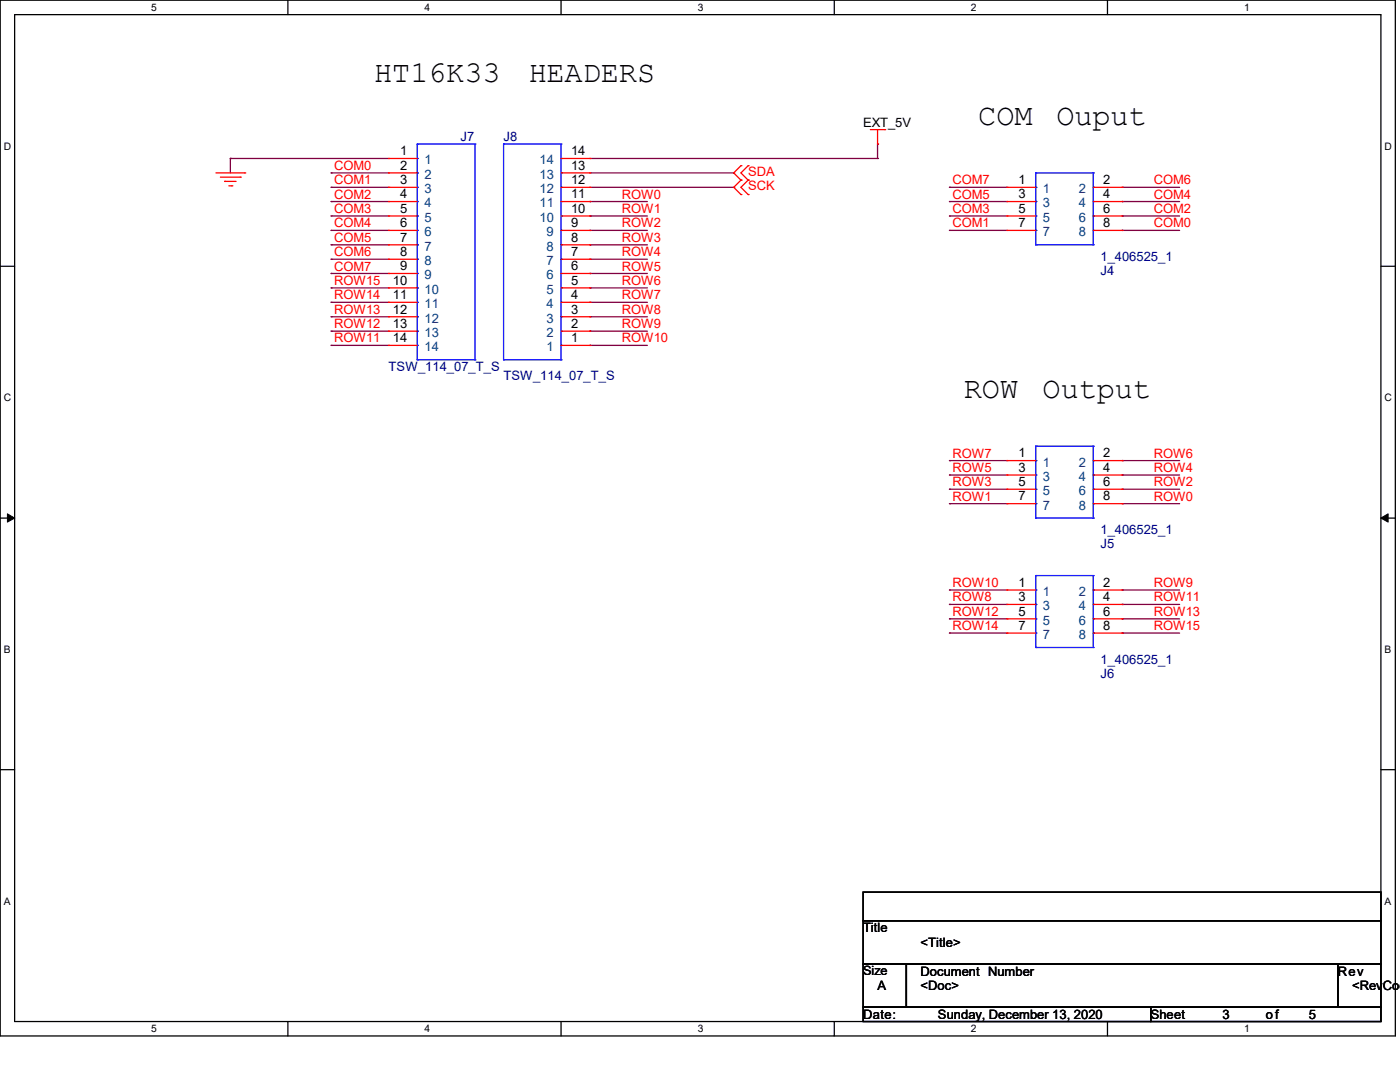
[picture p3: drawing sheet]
<svg xmlns="http://www.w3.org/2000/svg" width="279mm" height="216mm" viewBox="0 0 279 216" stroke-linecap="round" stroke-linejoin="round" font-family="sans-serif">
<path d="M0 0h278.5v206.7h-278.5zM2.9 2.9h272.7v200.9h-272.7z" fill="none" stroke="#000" stroke-width=".25"/>
<g fill="#fff">
<path d="M30.2 .3h1.1v2.3h-1.1z"/>
<path d="M30.2 204.1h1.1v2.3h-1.1z"/>
</g>
<path d="M57.4 0v2.9M57.4 203.8v2.9" fill="none" stroke="#000" stroke-width=".25"/>
<g fill="#fff">
<path d="M84.7 .3h1.1v2.3h-1.1z"/>
<path d="M84.7 204.1h1.1v2.3h-1.1z"/>
</g>
<path d="M112 0v2.9M112 203.8v2.9" fill="none" stroke="#000" stroke-width=".25"/>
<g fill="#fff">
<path d="M139.2 .3h1.1v2.3h-1.1z"/>
<path d="M139.2 204.1h1.1v2.3h-1.1z"/>
</g>
<path d="M166.5 0v2.9M166.5 203.8v2.9" fill="none" stroke="#000" stroke-width=".25"/>
<g fill="#fff">
<path d="M193.8 .3h1.1v2.3h-1.1z"/>
<path d="M193.8 204.1h1.1v2.3h-1.1z"/>
</g>
<path d="M221 0v2.9M221 203.8v2.9" fill="none" stroke="#000" stroke-width=".25"/>
<g fill="#fff">
<path d="M248.3 .3h1.1v2.3h-1.1z"/>
<path d="M248.3 204.1h1.1v2.3h-1.1z"/>
<path d="M.8 28h1.4v2.3h-1.4z"/>
<path d="M276.3 28h1.4v2.3h-1.4z"/>
<path d="M.8 78.2h1.4v2.3h-1.4z"/>
<path d="M276.3 78.2h1.4v2.3h-1.4z"/>
</g>
<path d="M0 53.1h2.9M275.6 53.1h2.9" fill="none" stroke="#000" stroke-width=".25"/>
<g fill="#fff">
<path d="M.8 128.5h1.3v2.2h-1.3z"/>
<path d="M276.3 128.5h1.3v2.2h-1.3z"/>
</g>
<path d="M0 103.4h2.9M275.6 103.4h2.9" fill="none" stroke="#000" stroke-width=".25"/>
<path d="M1.5 102.5l1.4 .9-1.4 .8zM275.6 103.4l1.4-.9v1.7z" fill="#000" stroke="#000" stroke-width=".2"/>
<g fill="#fff">
<path d="M.8 178.7h1.3v2.2h-1.3z"/>
<path d="M276.3 178.7h1.3v2.2h-1.3z"/>
</g>
<path d="M0 153.6h2.9M275.6 153.6h2.9M172.3 178h103.3v5.7h-103.3zM172.3 183.7h103.3v8.7h-103.3zM172.3 192.4h8.6v8.6h-8.6zM180.9 192.4h86.1v8.6h-86.1zM267 192.4h8.6v8.6h-8.6zM172.3 201h57.4v2.8h-57.4zM229.7 201h45.9v2.8h-45.9z" fill="none" stroke="#000" stroke-width=".25"/>
<g fill="none" stroke="#800040" stroke-width=".25">
<path d="M46 31.6h.1M46 31.6h31.6M46 31.6v2.9M66.1 34.5h.1M66.1 37.4h.1M66.1 37.4h11.5M66.1 34.5h11.5M117.7 37.4h28.7M117.7 31.6h57.4M117.7 34.5h28.7M146.4 37.4h.1M146.4 34.5h.1"/>
<path d="M175.1 28.7h.1M175.1 31.6h.1M175.1 28.7v2.9M189.5 37.4h.1M189.5 37.4h11.5M223.9 37.4h.1M223.9 37.4h11.5M66.1 40.2h.1M66.1 43.1h.1M66.1 46h.1M66.1 48.9h.1M66.1 51.7h.1"/>
<path d="M66.1 54.6h.1M66.1 57.4h.1M66.1 40.2h11.5M66.1 43.1h11.5M66.1 46h11.5M66.1 48.9h11.5M66.1 51.7h11.5M66.1 54.6h11.5M66.1 57.4h11.5M117.7 40.2h.1M117.7 43.1h.1M117.7 46h.1"/>
<path d="M117.7 48.9h.1M117.7 51.7h.1M117.7 54.6h.1M117.7 57.4h.1M117.7 40.2h11.5M117.7 43.1h11.5M117.7 46h11.5M117.7 48.9h11.5M117.7 51.7h11.5M117.7 54.6h11.5M117.7 57.4h11.5M189.5 40.2h.1"/>
<path d="M189.5 43.1h.1M189.5 46h.1M189.5 40.2h11.5M189.5 43.1h11.5M189.5 46h11.5M223.9 40.2h.1M223.9 43.1h.1M223.9 46h.1M223.9 40.2h11.5M223.9 43.1h11.5M223.9 46h11.5M66.1 60.3h.1"/>
<path d="M66.1 63.2h.1M66.1 66.1h.1M66.1 68.9h.1M66.1 60.3h11.5M66.1 63.2h11.5M66.1 66.1h11.5M66.1 68.9h11.5M117.7 60.3h.1M117.7 63.2h.1M117.7 66.1h.1M117.7 68.9h.1M117.7 60.3h11.5"/>
<path d="M117.7 63.2h11.5M117.7 66.1h11.5M117.7 68.9h11.5M189.5 91.9h.1M189.5 94.8h.1M189.5 97.6h.1M189.5 91.9h11.5M189.5 94.8h11.5M189.5 97.6h11.5M223.9 91.9h.1M223.9 94.8h.1M223.9 97.6h.1"/>
<path d="M223.9 91.9h11.5M223.9 94.8h11.5M223.9 97.6h11.5M189.5 100.5h.1M189.5 117.7h.1M189.5 100.5h11.5M189.5 117.7h11.5M223.9 100.5h.1M223.9 117.7h.1M223.9 100.5h11.5M223.9 117.7h11.5M189.5 120.6h.1"/>
<path d="M189.5 123.5h.1M189.5 126.3h.1M189.5 120.6h11.5M189.5 123.5h11.5M189.5 126.3h11.5M223.9 120.6h.1M223.9 123.5h.1M223.9 126.3h.1M223.9 120.6h11.5M223.9 123.5h11.5M223.9 126.3h11.5"/>
</g>
<g fill="none" stroke="#f00" stroke-width=".25">
<path d="M43.1 34.5h5.8M44 35.3h4M44.8 36.2h.1M44.8 36.2h2.3M45.7 37.1h.6M46.3 37.1h.1M48 35.3h.1M48.9 34.5h.1M77.6 31.6h.1M77.6 34.5h.1M77.6 37.4h.1M77.6 34.5h5.7"/>
<path d="M77.6 37.4h5.7M77.6 31.6h5.7M112 34.5h5.7M112 37.4h5.7M112 31.6h5.7M117.7 37.4h.1M117.7 34.5h.1M117.7 31.6h.1M147.9 33.1h.1M147.9 35.9h.1M147.9 38.8h.1M147.9 33.1l-1.5 1.4 1.5 1.4"/>
<path d="M147.9 35.9l-1.5 1.5 1.5 1.4M149.3 35.9h.1M149.3 33.1h.1M149.3 38.8h.1M149.3 33.1l-1.4 1.4 1.4 1.4M149.3 35.9l-1.4 1.5 1.4 1.4M173.7 25.9h2.9M175.1 28.7h.1M175.1 25.9v2.8M176.6 25.9h.1M201 37.4h.1M201 37.4h5.7"/>
<path d="M218.2 37.4h5.7M223.9 37.4h.1M77.6 40.2h.1M77.6 43.1h.1M77.6 46h.1M77.6 48.9h.1M77.6 51.7h.1M77.6 54.6h.1M77.6 57.4h.1M77.6 40.2h5.7M77.6 43.1h5.7M77.6 46h5.7"/>
<path d="M77.6 57.4h5.7M77.6 54.6h5.7M77.6 51.7h5.7M77.6 48.9h5.7M112 40.2h5.7M112 43.1h5.7M112 46h5.7M112 57.4h5.7M112 54.6h5.7M112 51.7h5.7M112 48.9h5.7M117.7 57.4h.1"/>
<path d="M117.7 54.6h.1M117.7 51.7h.1M117.7 48.9h.1M117.7 46h.1M117.7 43.1h.1M117.7 40.2h.1M201 40.2h.1M201 43.1h.1M201 46h.1M201 40.2h5.7M201 43.1h5.7M201 46h5.7"/>
<path d="M218.2 40.2h5.7M218.2 43.1h5.7M218.2 46h5.7M223.9 40.2h.1M223.9 43.1h.1M223.9 46h.1M77.6 60.3h.1M77.6 63.2h.1M77.6 66.1h.1M77.6 68.9h.1M77.6 68.9h5.7M77.6 66.1h5.7"/>
<path d="M77.6 63.2h5.7M77.6 60.3h5.7M112 68.9h5.7M112 66.1h5.7M112 63.2h5.7M112 60.3h5.7M117.7 68.9h.1M117.7 66.1h.1M117.7 63.2h.1M117.7 60.3h.1M201 91.9h.1M201 94.8h.1"/>
<path d="M201 97.6h.1M201 91.9h5.7M201 94.8h5.7M201 97.6h5.7M218.2 91.9h5.7M218.2 94.8h5.7M218.2 97.6h5.7M223.9 91.9h.1M223.9 94.8h.1M223.9 97.6h.1M201 100.5h.1M201 117.7h.1"/>
<path d="M201 100.5h5.7M201 117.7h5.7M218.2 100.5h5.7M218.2 117.7h5.7M223.9 100.5h.1M223.9 117.7h.1M201 120.6h.1M201 123.5h.1M201 126.3h.1M201 120.6h5.7M201 123.5h5.7M201 126.3h5.7"/>
<path d="M218.2 120.6h5.7M218.2 123.5h5.7M218.2 126.3h5.7M223.9 120.6h.1M223.9 123.5h.1M223.9 126.3h.1"/>
</g>
<g fill="none" stroke="#00f" stroke-width=".25">
<path d="M83.3 28.7h.1M83.3 31.6h.1M83.3 34.5h.1M83.3 37.4h.1M83.3 28.7h11.5M83.3 28.7v43.1M94.8 28.7h.1M94.8 28.7v43.1M100.5 28.7h.1M100.5 28.7v43.1M100.5 28.7h11.5M112 28.7h.1"/>
<path d="M112 37.4h.1M112 34.5h.1M112 31.6h.1M112 28.7v43.1M206.7 34.5h.1M206.7 37.4h.1M206.7 34.5h11.5M206.7 34.5v14.4M218.2 34.5h.1M218.2 37.4h.1M218.2 34.5v14.4M83.3 40.2h.1"/>
<path d="M83.3 43.1h.1M83.3 46h.1M83.3 48.9h.1M83.3 51.7h.1M83.3 54.6h.1M83.3 57.4h.1M112 57.4h.1M112 54.6h.1M112 51.7h.1M112 48.9h.1M112 46h.1M112 43.1h.1"/>
<path d="M112 40.2h.1M206.7 48.9h.1M206.7 40.2h.1M206.7 43.1h.1M206.7 46h.1M206.7 48.9h11.5M218.2 48.9h.1M218.2 40.2h.1M218.2 43.1h.1M218.2 46h.1M83.3 71.8h.1M83.3 60.3h.1"/>
<path d="M83.3 63.2h.1M83.3 66.1h.1M83.3 68.9h.1M83.3 71.8h11.5M94.8 71.8h.1M100.5 71.8h.1M100.5 71.8h11.5M112 71.8h.1M112 68.9h.1M112 66.1h.1M112 63.2h.1M112 60.3h.1"/>
<path d="M206.7 89h.1M206.7 91.9h.1M206.7 94.8h.1M206.7 97.6h.1M206.7 89v14.4M206.7 89h11.5M218.2 89h.1M218.2 91.9h.1M218.2 94.8h.1M218.2 97.6h.1M218.2 89v14.4M206.7 103.4h.1"/>
<path d="M206.7 100.5h.1M206.7 114.9h.1M206.7 117.7h.1M206.7 114.9v14.3M206.7 103.4h11.5M206.7 114.9h11.5M218.2 103.4h.1M218.2 100.5h.1M218.2 114.9h.1M218.2 117.7h.1M218.2 114.9v14.3M206.7 129.2h.1"/>
<path d="M206.7 120.6h.1M206.7 123.5h.1M206.7 126.3h.1M206.7 129.2h11.5M218.2 129.2h.1M218.2 120.6h.1M218.2 123.5h.1M218.2 126.3h.1"/>
</g>
<g font-size="6">
<text x="74.7" y="16.3">HT16K33</text>
<text x="105.5" y="16.3">HEADERS</text>
<text x="195.2" y="24.9">COM</text>
<text x="210.8" y="24.9">Ouput</text>
<text x="192.4" y="79.5">ROW</text>
<text x="208.1" y="79.5">Output</text>
</g>
<g font-size="2.6" fill="#000080">
<text x="91.9" y="28.2">J7</text>
<text x="100.5" y="28.2">J8</text>
<text x="219.6" y="52">1_406525_1</text>
<text x="219.6" y="54.9">J4</text>
<text x="77.6" y="74.1">TSW_114_07_T_S</text>
<text x="100.5" y="75.9">TSW_114_07_T_S</text>
<text x="219.6" y="106.6">1_406525_1</text>
<text x="219.6" y="109.4">J5</text>
<text x="219.6" y="135.3">J6</text>
<text x="219.6" y="132.4">1_406525_1</text>
</g>
<g font-size="2.6">
<text x="172.3" y="25.4">EXT_5V</text>
<text x="79.8" y="31">1</text>
<text x="79.8" y="33.9">2</text>
<text x="114" y="33.9">13</text>
<text x="114" y="31">14</text>
<text x="79.8" y="36.7">3</text>
<text x="79.8" y="39.6">4</text>
<text x="114" y="39.6">11</text>
<text x="114" y="36.7">12</text>
<text x="203.3" y="36.7">1</text>
<text x="203.3" y="39.6">3</text>
<text x="220.2" y="36.7">2</text>
<text x="220.2" y="39.6">4</text>
<text x="79.8" y="42.5">5</text>
<text x="79.8" y="45.3">6</text>
<text x="114" y="45.3">9</text>
<text x="114" y="42.5">10</text>
<text x="203.3" y="42.5">5</text>
<text x="203.3" y="45.3">7</text>
<text x="220.2" y="42.5">6</text>
<text x="220.2" y="45.3">8</text>
<text x="79.8" y="48.2">7</text>
<text x="79.8" y="51.1">8</text>
<text x="79.8" y="53.9">9</text>
<text x="114" y="53.9">6</text>
<text x="114" y="51.1">7</text>
<text x="114" y="48.2">8</text>
<text x="78.4" y="56.8">10</text>
<text x="78.4" y="59.7">11</text>
<text x="114" y="59.7">4</text>
<text x="114" y="56.8">5</text>
<text x="78.4" y="62.6">12</text>
<text x="78.4" y="65.4">13</text>
<text x="114" y="65.4">2</text>
<text x="114" y="62.6">3</text>
<text x="78.4" y="68.3">14</text>
<text x="114" y="68.3">1</text>
<text x="203.3" y="91.3">1</text>
<text x="203.3" y="94.1">3</text>
<text x="220.2" y="91.3">2</text>
<text x="220.2" y="94.1">4</text>
<text x="203.3" y="97">5</text>
<text x="203.3" y="99.9">7</text>
<text x="220.2" y="97">6</text>
<text x="220.2" y="99.9">8</text>
<text x="203.3" y="117.1">1</text>
<text x="203.3" y="120">3</text>
<text x="220.2" y="117.1">2</text>
<text x="220.2" y="120">4</text>
<text x="203.3" y="122.9">5</text>
<text x="203.3" y="125.7">7</text>
<text x="220.2" y="122.9">6</text>
<text x="220.2" y="125.7">8</text>
<text x="172.3" y="186.1">Title</text>
<text x="183.7" y="188.9">&lt;Title&gt;</text>
<text x="175.1" y="197.6">A</text>
<text x="183.7" y="197.6">&lt;Doc&gt;</text>
<text x="183.7" y="194.7">Document Number</text>
<text x="267" y="194.7">Rev</text>
<text x="269.8" y="197.6">&lt;RevCod</text>
<text x="172.3" y="203.3">Date:</text>
<text x="187.2" y="203.3">Sunday, December 13, 2020</text>
<text x="229.7" y="203.3">Sheet</text>
<text x="244" y="203.3">3</text>
<text x="252.6" y="203.3">of</text>
<text x="261.2" y="203.3">5</text>
</g>
<g font-size="2.6" fill="#f00">
<text x="66.7" y="33.9">COM0</text>
<text x="149.3" y="35.1">SDA</text>
<text x="66.7" y="36.8">COM1</text>
<text x="66.7" y="39.6">COM2</text>
<text x="124.1" y="39.6">ROW0</text>
<text x="149.3" y="38">SCK</text>
<text x="190.1" y="36.8">COM7</text>
<text x="190.1" y="39.6">COM5</text>
<text x="230.2" y="36.8">COM6</text>
<text x="230.2" y="39.6">COM4</text>
<text x="66.7" y="42.5">COM3</text>
<text x="66.7" y="45.4">COM4</text>
<text x="124.1" y="42.5">ROW1</text>
<text x="124.1" y="45.4">ROW2</text>
<text x="190.1" y="42.5">COM3</text>
<text x="190.1" y="45.4">COM1</text>
<text x="230.2" y="42.5">COM2</text>
<text x="230.2" y="45.4">COM0</text>
<text x="66.7" y="48.3">COM5</text>
<text x="66.7" y="51.1">COM6</text>
<text x="66.7" y="54">COM7</text>
<text x="124.1" y="48.3">ROW3</text>
<text x="124.1" y="51.1">ROW4</text>
<text x="124.1" y="54">ROW5</text>
<text x="66.7" y="56.9">ROW15</text>
<text x="66.7" y="59.7">ROW14</text>
<text x="124.1" y="56.9">ROW6</text>
<text x="124.1" y="59.7">ROW7</text>
<text x="66.7" y="62.6">ROW13</text>
<text x="66.7" y="65.5">ROW12</text>
<text x="124.1" y="62.6">ROW8</text>
<text x="124.1" y="65.5">ROW9</text>
<text x="66.7" y="68.3">ROW11</text>
<text x="124.1" y="68.3">ROW10</text>
<text x="190.1" y="91.3">ROW7</text>
<text x="190.1" y="94.2">ROW5</text>
<text x="230.2" y="91.3">ROW6</text>
<text x="230.2" y="94.2">ROW4</text>
<text x="190.1" y="97">ROW3</text>
<text x="190.1" y="99.9">ROW1</text>
<text x="230.2" y="97">ROW2</text>
<text x="230.2" y="99.9">ROW0</text>
<text x="190.1" y="117.1">ROW10</text>
<text x="230.2" y="117.1">ROW9</text>
<text x="190.1" y="120">ROW8</text>
<text x="190.1" y="122.9">ROW12</text>
<text x="190.1" y="125.7">ROW14</text>
<text x="230.2" y="120">ROW11</text>
<text x="230.2" y="122.9">ROW13</text>
<text x="230.2" y="125.7">ROW15</text>
</g>
<g font-size="2.6" fill="#004080">
<text x="84.7" y="32.8">1</text>
<text x="84.7" y="35.7">2</text>
<text x="107.7" y="35.7">13</text>
<text x="107.7" y="32.8">14</text>
<text x="84.7" y="38.6">3</text>
<text x="84.7" y="41.4">4</text>
<text x="107.7" y="41.4">11</text>
<text x="107.7" y="38.6">12</text>
<text x="208.2" y="38.6">1</text>
<text x="208.2" y="41.4">3</text>
<text x="215.3" y="38.6">2</text>
<text x="215.3" y="41.4">4</text>
<text x="84.7" y="44.3">5</text>
<text x="84.7" y="47.2">6</text>
<text x="107.7" y="44.3">10</text>
<text x="109.1" y="47.2">9</text>
<text x="208.2" y="44.3">5</text>
<text x="208.2" y="47.2">7</text>
<text x="215.3" y="44.3">6</text>
<text x="215.3" y="47.2">8</text>
<text x="84.7" y="50">7</text>
<text x="84.7" y="52.9">8</text>
<text x="109.1" y="52.9">7</text>
<text x="109.1" y="50">8</text>
<text x="84.7" y="55.8">9</text>
<text x="84.7" y="58.6">10</text>
<text x="109.1" y="58.6">5</text>
<text x="109.1" y="55.8">6</text>
<text x="84.7" y="61.5">11</text>
<text x="84.7" y="64.4">12</text>
<text x="109.1" y="64.4">3</text>
<text x="109.1" y="61.5">4</text>
<text x="84.7" y="67.3">13</text>
<text x="84.7" y="70.1">14</text>
<text x="109.1" y="70.1">1</text>
<text x="109.1" y="67.3">2</text>
<text x="208.2" y="93.1">1</text>
<text x="208.2" y="96">3</text>
<text x="215.3" y="93.1">2</text>
<text x="215.3" y="96">4</text>
<text x="208.2" y="98.8">5</text>
<text x="208.2" y="101.7">7</text>
<text x="215.3" y="98.8">6</text>
<text x="215.3" y="101.7">8</text>
<text x="208.2" y="118.9">1</text>
<text x="215.3" y="118.9">2</text>
<text x="208.2" y="121.8">3</text>
<text x="208.2" y="124.7">5</text>
<text x="215.3" y="121.8">4</text>
<text x="215.3" y="124.7">6</text>
<text x="208.2" y="127.5">7</text>
<text x="215.3" y="127.5">8</text>
</g>
<text font-size="2.5" x="172.3" y="194.6">Size</text>
<g font-size="2.1">
<text x="30.2" y="2.2">5</text>
<text x="84.7" y="2.2">4</text>
<text x="139.2" y="2.2">3</text>
<text x="193.8" y="2.2">2</text>
<text x="248.3" y="2.2">1</text>
<text x=".8" y="29.8">D</text>
<text x="276.3" y="29.8">D</text>
<text x=".8" y="80.1">C</text>
<text x="276.3" y="80.1">C</text>
<text x=".8" y="130.3">B</text>
<text x="276.3" y="130.3">B</text>
<text x=".8" y="180.5">A</text>
<text x="276.3" y="180.5">A</text>
<text x="30.2" y="206">5</text>
<text x="84.7" y="206">4</text>
<text x="139.2" y="206">3</text>
<text x="193.8" y="206">2</text>
<text x="248.3" y="206">1</text>
</g>
</svg>
